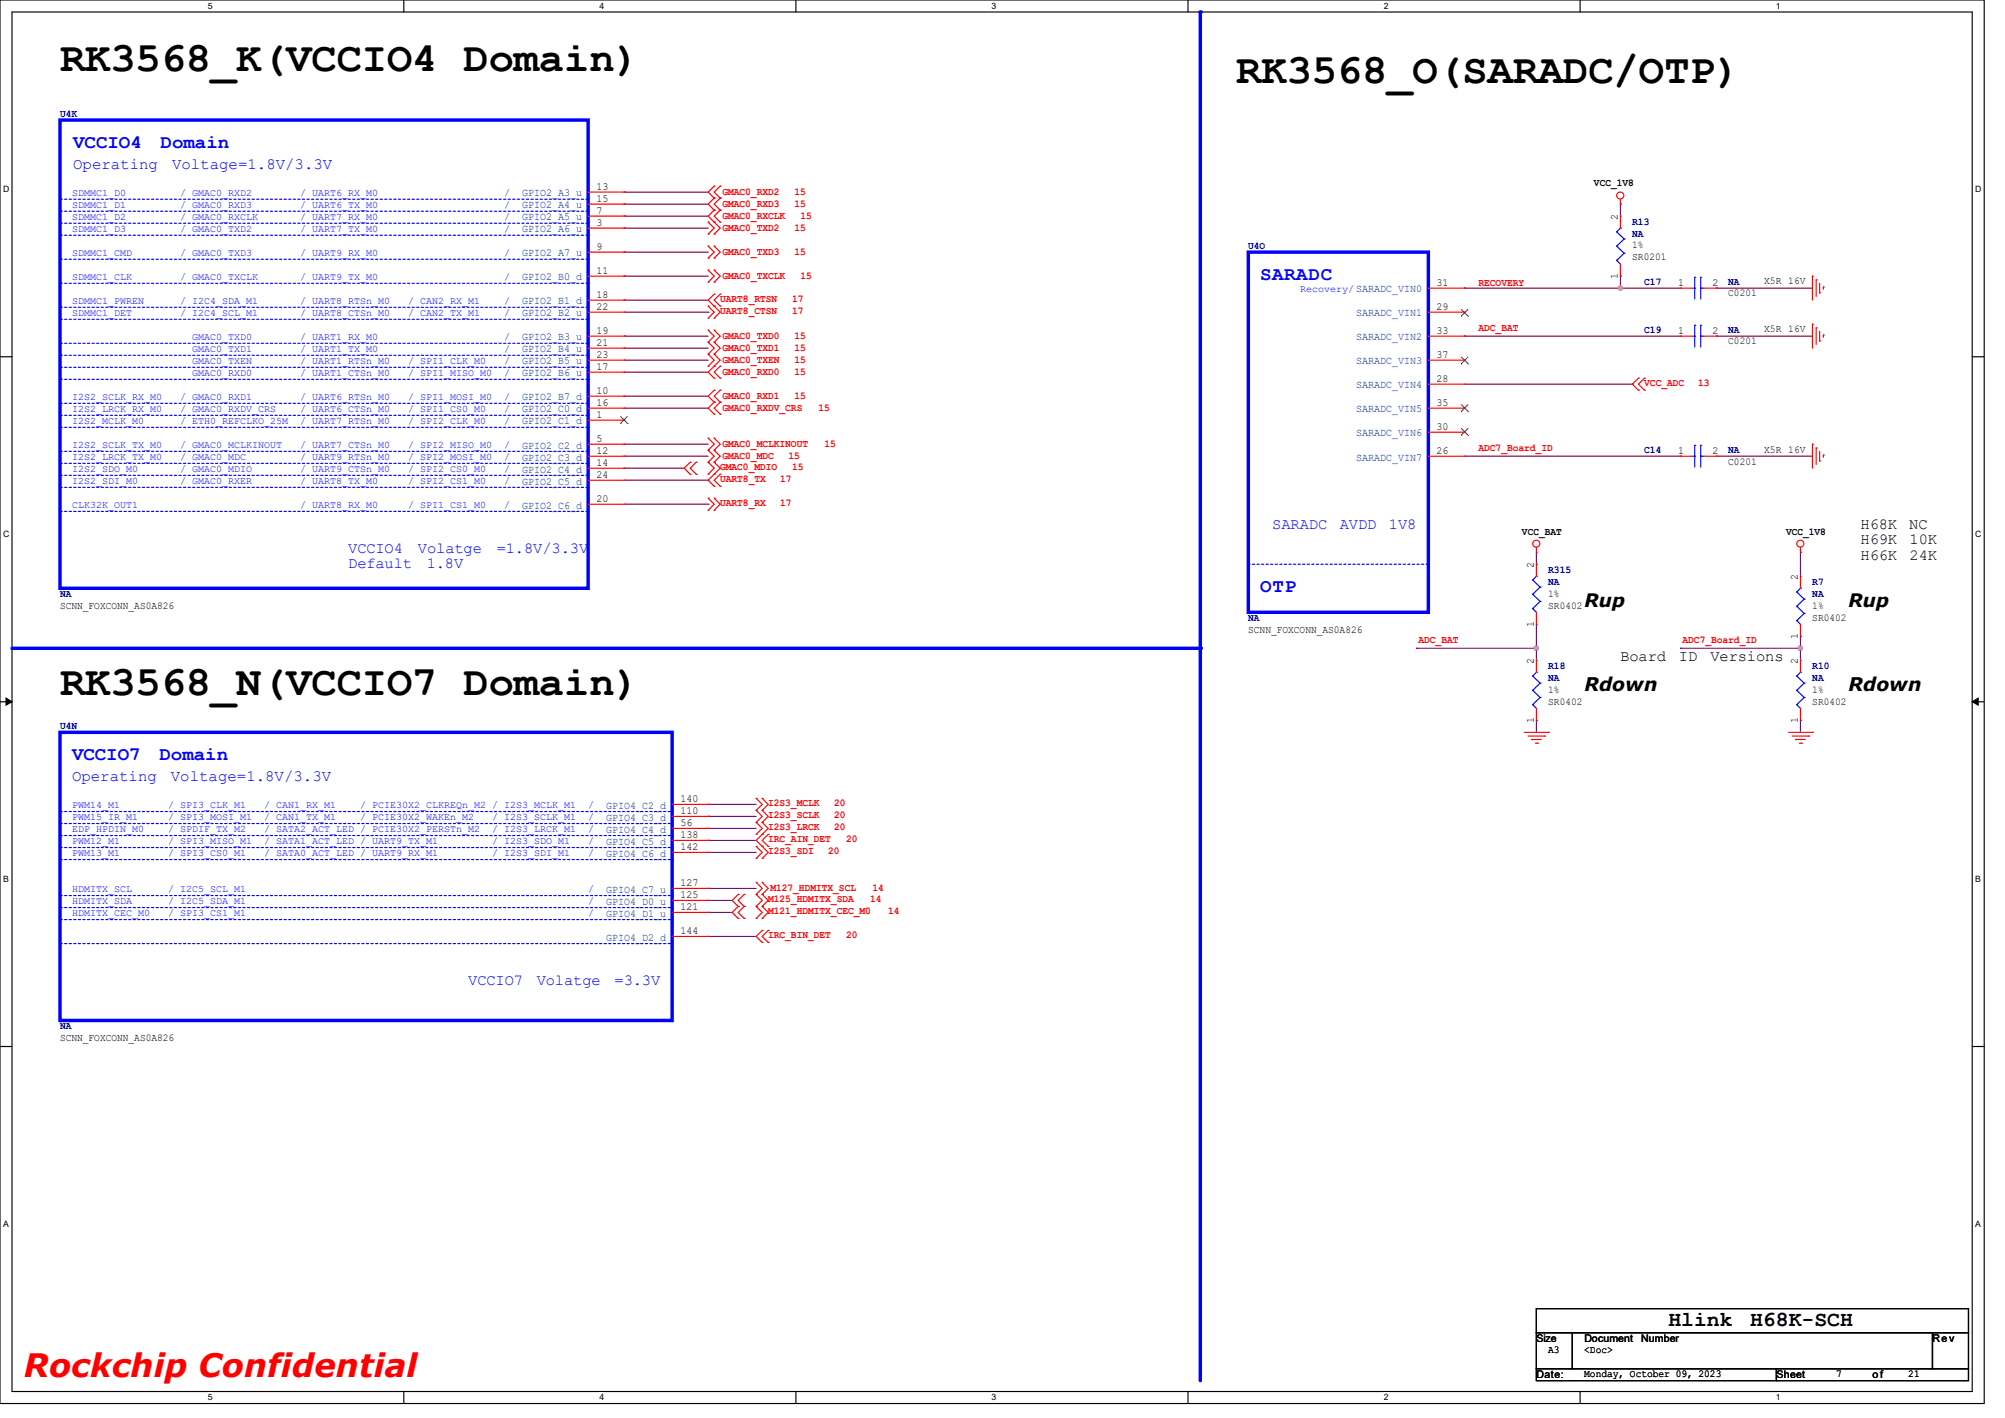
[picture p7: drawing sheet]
<svg xmlns="http://www.w3.org/2000/svg" width="297mm" height="210mm" viewBox="0 0 297 210" stroke-linecap="round" stroke-linejoin="round" font-family="sans-serif">
<path d="M0 0h293.9v207.9h-293.9zM1.8 1.8h290.3v204.3h-290.3z" fill="none" stroke="#000" stroke-width=".17"/>
<g fill="#fff">
<path d="M30.8 .2h.7v1.4h-.7z"/>
<path d="M30.8 206.2h.7v1.4h-.7z"/>
</g>
<path d="M59.8 0v1.8M59.8 206.1v1.8" fill="none" stroke="#000" stroke-width=".17"/>
<g fill="#fff">
<path d="M88.8 .2h.7v1.4h-.7z"/>
<path d="M88.8 206.2h.7v1.4h-.7z"/>
</g>
<path d="M117.9 0v1.8M117.9 206.1v1.8" fill="none" stroke="#000" stroke-width=".17"/>
<g fill="#fff">
<path d="M146.9 .2h.7v1.4h-.7z"/>
<path d="M146.9 206.2h.7v1.4h-.7z"/>
</g>
<path d="M176 0v1.8M176 206.1v1.8" fill="none" stroke="#000" stroke-width=".17"/>
<g fill="#fff">
<path d="M205 .2h.7v1.4h-.7z"/>
<path d="M205 206.2h.7v1.4h-.7z"/>
</g>
<path d="M234.1 0v1.8M234.1 206.1v1.8" fill="none" stroke="#000" stroke-width=".17"/>
<g fill="#fff">
<path d="M263.1 .2h.6v1.4h-.6z"/>
<path d="M263.1 206.2h.6v1.4h-.6z"/>
<path d="M.5 27.3h.9v1.4h-.9z"/>
<path d="M292.6 27.3h.9v1.4h-.9z"/>
<path d="M.5 78.4h.9v1.4h-.9z"/>
<path d="M292.6 78.4h.9v1.4h-.9z"/>
</g>
<path d="M0 52.8h1.8M292.1 52.8h1.8" fill="none" stroke="#000" stroke-width=".17"/>
<g fill="#fff">
<path d="M.5 129.5h.8v1.4h-.8z"/>
<path d="M292.6 129.5h.8v1.4h-.8z"/>
</g>
<path d="M0 103.9h1.8M292.1 103.9h1.8" fill="none" stroke="#000" stroke-width=".17"/>
<path d="M.9 103.4l.9 .5-.9 .5zM292.1 103.9l.9-.5v1z" fill="#000" stroke="#000" stroke-width=".15"/>
<g fill="#fff">
<path d="M.5 180.5h.8v1.4h-.8z"/>
<path d="M292.6 180.5h.8v1.4h-.8z"/>
</g>
<path d="M0 155h1.8M292.1 155h1.8" fill="none" stroke="#000" stroke-width=".17"/>
<path d="M1.8 96h176" fill="none" stroke="#00f" stroke-width=".51"/>
<circle cx="177.8" cy="96" r=".25" fill="#00f"/>
<path d="M177.8 1.8v94.2" fill="none" stroke="#00f" stroke-width=".51"/>
<circle cx="177.8" cy="1.8" r=".25" fill="#00f"/>
<path d="M177.8 96v108.5" fill="none" stroke="#00f" stroke-width=".51"/>
<circle cx="177.8" cy="96" r=".25" fill="#00f"/>
<g fill="none" stroke="#800040" stroke-width=".17">
<path d="M92.5 28.4h.1M92.5 30.2h.1M92.5 32h.1M92.5 37.3h.1M92.5 33.8h.1M92.5 28.4h12.4M92.5 30.2h12.4M92.5 32h12.4M92.5 37.3h12.4M92.5 33.8h12.4M240 30.2h.1M240 30.2v1.8"/>
<path d="M92.5 44.4h.1M92.5 49.8h.1M92.5 51.6h.1M92.5 53.3h.1M92.5 55.1h.1M92.5 58.7h.1M92.5 40.9h.1M92.5 44.4h12.4M92.5 46.2h12.4M92.5 49.8h12.4M92.5 51.6h12.4M92.5 53.3h12.4"/>
<path d="M92.5 55.1h12.4M92.5 58.7h12.4M92.5 40.9h12.4M104.9 46.2h.1M216.9 42.7h.1M216.9 49.8h.1M216.9 49.8h32M216.9 42.7h32M216.9 56.9h24.9M240 40.9h.1M240 42.7h.1M240 40.9v1.8"/>
<path d="M241.8 56.9h.1M254.3 49.8h.1M254.3 42.7h.1M254.3 49.8h14.2M254.3 42.7h14.2M92.5 67.6h.1M92.5 69.3h.1M92.5 60.5h.1M92.5 65.8h.1M92.5 74.7h12.4M92.5 71.1h12.4M92.5 67.6h12.4"/>
<path d="M92.5 69.3h8.8M92.5 60.5h12.4M92.5 65.8h12.4M104.9 74.7h.1M104.9 71.1h.1M216.9 67.6h32M248.9 67.6h.1M254.3 67.6h.1M254.3 67.6h14.2M209.8 96h.1M209.8 96h17.8M227.6 96h.1"/>
<path d="M227.6 83.6h.1M227.6 81.8v1.8M227.6 92.5v5.3M248.9 96h.1M248.9 96h17.8M266.7 96h.1M266.7 81.8h.1M266.7 94.2h.1M266.7 81.8v3.5M266.7 94.2v3.6M104.9 119.1h.1M104.9 119.1h7.1"/>
<path d="M227.6 106.7h.1M227.6 106.7v1.8M266.7 106.7h.1M266.7 106.7v1.8M104.9 135.1h.1M104.9 131.6h.1M104.9 133.3h.1M104.9 126.2h.1M104.9 122.7h.1M104.9 120.9h.1M104.9 124.5h.1M104.9 138.7h.1"/>
<path d="M104.9 135.1h3.6M104.9 131.6h7.1M104.9 133.3h3.6M104.9 126.2h7.1M104.9 122.7h7.1M104.9 120.9h7.1M104.9 124.5h7.1M104.9 138.7h7.1"/>
</g>
<g fill="#f0f" stroke="#f0f" stroke-width=".17">
<circle cx="240" cy="42.7" r=".32"/>
<circle cx="266.7" cy="96" r=".32"/>
<circle cx="227.6" cy="96" r=".32"/>
</g>
<g fill="none" stroke="#f00" stroke-width=".17">
<path d="M87.1 28.4h5.4M87.1 30.2h5.4M87.1 32h5.4M87.1 33.8h5.4M87.1 37.3h5.4M92.5 28.4h.1M92.5 30.2h.1M92.5 32h.1M92.5 33.8h.1M92.5 37.3h.1M104.9 34.7h.1M104.9 32.9h.1"/>
<path d="M104.9 38.2h.1M104.9 36.4h.1M104.9 32.9l.9 .9-.9 .9M104.9 36.4l.9 .9-.9 .9M105.8 27.6h.1M105.8 29.3h.1M105.8 31.1h.1M105.8 32.9h.1M105.8 34.7h.1M105.8 38.2h.1M105.8 36.4h.1M105.8 27.6l-.9 .8 .9 .9"/>
<path d="M105.8 29.3l-.9 .9 .9 .9M105.8 31.1l-.9 .9 1.8 1.8-.9 .9M105.8 36.4l.9 .9-.9 .9M106.7 29.3h.1M106.7 27.6h.1M106.7 31.1h.1M106.7 32.9h.1M106.7 27.6l-.9 .8 .9 .9M106.7 29.3l-.9 .9 .9 .9M106.7 31.1l-.9 .9 .9 .9M240 30.2h.1M240 32h.1"/>
<path d="M240 29.5v.7M240 32v1.8M240 39.1v1.8M87.1 49.8h5.4M87.1 40.9h5.4M87.1 44.4h5.4M87.1 46.2h5.4M87.1 51.6h5.4M87.1 53.3h5.4M87.1 55.1h5.4M87.1 58.7h5.4M92.5 40.9h.1"/>
<path d="M92.5 44.4h.1M92.5 46.2h.1M92.5 49.8h.1M92.5 51.6h.1M92.5 53.3h.1M92.5 55.1h.1M92.5 58.7h.1M104.9 45.3h.1M104.9 47.1h.1M104.9 41.8h.1M104.9 40h.1M104.9 50.7h.1"/>
<path d="M104.9 48.9h.1M104.9 52.5h.1M104.9 54.2h.1M104.9 45.3l.9 .9-.9 .9M104.9 40l.9 .9-.9 .9M104.9 48.9l.9 .9-.9 .9M104.9 50.7l.9 .9-.9 .9M104.9 52.5l.9 .8-.9 .9M105.8 45.3h.1M105.8 47.1h.1M105.8 43.6h.1M105.8 41.8h.1"/>
<path d="M105.8 40h.1M105.8 50.7h.1M105.8 48.9h.1M105.8 52.5h.1M105.8 54.2h.1M105.8 56h.1M105.8 57.8h.1M105.8 59.6h.1M105.8 43.6l-.9 .8 1.8 1.8-.9 .9M105.8 40l.9 .9-.9 .9M105.8 48.9l.9 .9-.9 .9M105.8 50.7l.9 .9-.9 .9"/>
<path d="M105.8 52.5l.9 .8-1.8 1.8 .9 .9M105.8 57.8l-.9 .9 .9 .9M105.8 59.6l-.9 .9 .9 .8M106.7 45.3h.1M106.7 43.6h.1M106.7 56h.1M106.7 54.2h.1M106.7 59.6h.1M106.7 57.8h.1M106.7 43.6l-.9 .8 .9 .9M106.7 54.2l-.9 .9 .9 .9M106.7 57.8l-.9 .9 .9 .9"/>
<path d="M106.7 59.6l-.9 .9 .9 .8M211.6 49.8h5.3M211.6 46.2h5.3M211.6 53.3h5.3M211.6 42.7h5.3M211.6 56.9h5.3M216.9 42.7h.1M216.9 46.2h.1M216.9 49.8h.1M216.9 53.3h.1M216.9 56.9h.1M240 40.9h.1"/>
<path d="M242.7 56h.1M242.7 57.8h.1M242.7 56l-.9 .9 .9 .9M243.6 57.8h.1M243.6 56h.1M243.6 56l-.9 .9 .9 .9M248.9 49.8h.1M248.9 42.7h.1M248.9 49.8h1.8M248.9 42.7h1.8M252.5 49.8h1.8M252.5 42.7h1.8"/>
<path d="M254.3 49.8h.1M254.3 42.7h.1M268.5 40.9h.1M268.5 48h.1M268.5 40.9v3.5M268.5 48v3.6M269 41.4h.1M269 48.6h.1M269 41.4v2.5M269 48.6v2.4M269.5 43.4h.1M269.5 50.5h.1"/>
<path d="M269.5 42v1.4M269.5 49.1v1.4M270.1 42.5h.1M270.1 49.6h.1M270.1 42.5v.3M270.1 49.6v.4M87.1 60.5h5.4M87.1 62.2h5.4M87.1 65.8h5.4M87.1 67.6h5.4M87.1 69.3h5.4M87.1 71.1h5.4"/>
<path d="M87.1 74.7h5.4M92.5 60.5h.1M92.5 62.2h.1M92.5 65.8h.1M92.5 67.6h.1M92.5 69.3h.1M92.5 71.1h.1M92.5 74.7h.1M102.2 68.5h.1M102.2 70.2h.1M102.2 68.5l-.9 .8 .9 .9M103.1 70.2h.1"/>
<path d="M103.1 68.5h.1M103.1 68.5l-.9 .8 .9 .9M104.9 73.8h.1M104.9 75.6h.1M104.9 66.7h.1M104.9 64.9h.1M104.9 68.5h.1M104.9 70.2h.1M104.9 73.8l.9 .9-.9 .9M104.9 64.9l.9 .9-.9 .9M104.9 66.7l.9 .9-.9 .9M104.9 68.5l.9 .8-.9 .9"/>
<path d="M105.8 72h.1M105.8 70.2h.1M105.8 73.8h.1M105.8 75.6h.1M105.8 61.3h.1M105.8 66.7h.1M105.8 64.9h.1M105.8 68.5h.1M105.8 68.5l.9 .8-1.8 1.8 .9 .9M105.8 73.8l.9 .9-.9 .9M105.8 64.9l.9 .9-.9 .9M105.8 66.7l.9 .9-.9 .9"/>
<path d="M106.7 70.2h.1M106.7 72h.1M106.7 61.3h.1M106.7 70.2l-.9 .9 .9 .9M211.6 60.5h5.3M211.6 67.6h5.3M211.6 64h5.3M216.9 60.5h.1M216.9 64h.1M216.9 67.6h.1M248.9 67.6h.1M248.9 67.6h1.8"/>
<path d="M252.5 67.6h1.8M254.3 67.6h.1M268.5 65.8h.1M268.5 65.8v3.5M269 66.3h.1M269 66.3v2.5M269.5 68.3h.1M269.5 66.8v1.5M270.1 67.4h.1M270.1 67.4v.3M227.6 81.8h.1M227.6 92.5h.1"/>
<path d="M227.6 83.6h.1M227.6 97.8h.1M227.6 81.1v.7M227.6 83.6v1.7M227.6 90.7v1.8M227.6 97.8v1.8M266.7 81.8h.1M266.7 94.2h.1M266.7 85.3h.1M266.7 97.8h.1M266.7 81.1v.7M266.7 85.3v1.8"/>
<path d="M266.7 92.5v1.7M266.7 97.8v1.8M99.6 119.1h5.3M104.9 119.1h.1M112 118.2h.1M112 118.2l.9 .9-.9 .9M112.9 118.2h.1M112.9 118.2l.9 .9-.9 .9M225.8 108.5h3.6M226.4 109h2.4M226.9 109.5h.1M226.9 109.5h1.4"/>
<path d="M227.4 110.1h.4M227.6 106.7h.1M227.6 104.9v1.8M227.8 110.1h.1M228.8 109h.1M229.4 108.5h.1M264.9 108.5h3.6M265.5 109h2.4M266 109.5h.1M266 109.5h1.4M266.5 110.1h.4M266.7 106.7h.1"/>
<path d="M266.7 104.9v1.8M266.9 110.1h.1M267.9 109h.1M268.5 108.5h.1M99.6 120.9h5.3M99.6 122.7h5.3M99.6 124.5h5.3M99.6 126.2h5.3M99.6 131.6h5.3M99.6 133.3h5.3M99.6 135.1h5.3M99.6 138.7h5.3"/>
<path d="M104.9 120.9h.1M104.9 122.7h.1M104.9 124.5h.1M104.9 126.2h.1M104.9 131.6h.1M104.9 133.3h.1M104.9 135.1h.1M104.9 138.7h.1M109.3 134.2h.1M109.3 136h.1M109.3 132.5h.1M109.3 134.2l-.8 .9 .8 .9"/>
<path d="M109.3 132.5l-.8 .8 .8 .9M110.2 136h.1M110.2 134.2h.1M110.2 132.5h.1M110.2 134.2l-.9 .9 .9 .9M110.2 132.5l-.9 .8 .9 .9M112 136h.1M112 134.2h.1M112 132.5h.1M112 130.7h.1M112 127.1h.1M112 125.3h.1"/>
<path d="M112 123.6h.1M112 121.8h.1M112 120h.1M112 130.7l.9 .9-.9 .9M112 134.2l.9 .9-.9 .9M112 132.5l.9 .8-.9 .9M112 125.3l.9 .9-.9 .9M112 121.8l.9 .9-.9 .9M112 120l.9 .9-.9 .9M112.9 136h.1M112.9 134.2h.1M112.9 132.5h.1"/>
<path d="M112.9 130.7h.1M112.9 127.1h.1M112.9 125.3h.1M112.9 123.6h.1M112.9 121.8h.1M112.9 120h.1M112.9 137.8h.1M112.9 139.6h.1M112.9 137.8l-.9 .9 .9 .9M112.9 134.2l.9 .9-.9 .9M112.9 130.7l.9 .9-.9 .9M112.9 132.5l.9 .8-.9 .9"/>
<path d="M112.9 121.8l.9 .9-1.8 1.8 1.8 1.7-.9 .9M112.9 120l.9 .9-.9 .9M113.8 125.3h.1M113.8 123.6h.1M113.8 139.6h.1M113.8 137.8h.1M113.8 137.8l-.9 .9 .9 .9M113.8 123.6l-.9 .9 .9 .8"/>
<circle cx="240" cy="29" r=".52"/>
<circle cx="227.6" cy="80.5" r=".52"/>
<circle cx="266.7" cy="80.5" r=".52"/>
</g>
<path d="M227.6 193.8h64v3.6h-64zM227.6 197.4h5.3v5.3h-5.3zM232.9 197.4h53.4v5.3h-53.4zM286.3 197.4h5.3v5.3h-5.3zM227.6 202.7h35.5v1.8h-35.5zM263.1 202.7h28.5v1.8h-28.5z" fill="none" stroke="#000" stroke-width=".17"/>
<g fill="none" stroke="#00f" stroke-width=".17">
<path d="M239.5 38.6h.1M239.5 36.4h.1M239.5 34.3h.1M239.5 38.6l.5 .5M239.5 36.4l1.1 1.1M239.5 34.3l1.1 1.1M240 33.8h.1M240 33.8l-.5 .5M240.6 37.5h.1M240.6 35.4h.1M240.6 37.5l-1.1 1.1M240.6 35.4l-1.1 1"/>
<path d="M250.7 49.8h.3M250.7 42.7h.3M251 49.8h.1M251 48.2h.1M251 42.7h.1M251 41.1h.1M251 41.1v3.2M251 48.2v3.2M251.9 48.2h.1M251.9 49.8h.1M251.9 41.1h.1M251.9 42.7h.1"/>
<path d="M251.9 49.8h.6M251.9 41.1v3.2M251.9 48.2v3.2M251.9 42.7h.6M250.7 67.6h.3M251 67.6h.1M251 66h.1M251 66v3.2M251.9 66h.1M251.9 67.6h.1M251.9 66v3.2M251.9 67.6h.6"/>
<path d="M227 90.1h.1M227 88h.1M227 85.9h.1M227 90.1l.6 .6M227 88l1.1 1.1M227 85.9l1.1 1.1M227.6 85.3h.1M227.6 99.6h.1M227.6 85.3l-.6 .6M227.6 99.6l-.6 .5M228.1 89.1h.1M228.1 87h.1"/>
<path d="M228.1 89.1l-1.1 1M228.1 87l-1.1 1M266.1 91.9h.1M266.1 89.8h.1M266.1 87.7h.1M266.1 91.9l.6 .6M266.1 89.8l1.2 1M266.1 87.7l1.2 1M266.7 87.1h.1M266.7 99.6h.1M266.7 87.1l-.6 .6M266.7 99.6l-.6 .5"/>
<path d="M267.3 90.8h.1M267.3 88.7h.1M267.3 90.8l-1.2 1.1M267.3 88.7l-1.2 1.1M227 104.4h.1M227 102.2h.1M227 100.1h.1M227 104.4l.6 .5M227 102.2l1.1 1.1M227 100.1l1.1 1.1M228.1 103.3h.1M228.1 101.2h.1"/>
<path d="M228.1 103.3l-1.1 1.1M228.1 101.2l-1.1 1M266.1 104.4h.1M266.1 102.2h.1M266.1 100.1h.1M266.1 104.4l.6 .5M266.1 102.2l1.2 1.1M266.1 100.1l1.2 1.1M267.3 103.3h.1M267.3 101.2h.1M267.3 103.3l-1.2 1.1M267.3 101.2l-1.2 1"/>
</g>
<g fill="none" stroke="#00f" stroke-width=".17" stroke-dasharray=".3 .3">
<path d="M8.9 34.8h78.2M8.9 29.5h78.2M8.9 31.3h78.2M8.9 38.4h78.2M8.9 33.1h78.2M87.1 34.8h.1M87.1 29.5h.1M87.1 31.3h.1M87.1 38.4h.1M87.1 33.1h.1M8.9 52.6h78.2M8.9 54.4h78.2"/>
<path d="M8.9 50.8h78.2M8.9 45.5h78.2M8.9 56.2h78.2M8.9 47.3h78.2M8.9 42h78.2M8.9 59.7h78.2M87.1 52.6h.1M87.1 54.4h.1M87.1 50.8h.1M87.1 45.5h.1M87.1 56.2h.1M87.1 47.3h.1"/>
<path d="M87.1 42h.1M87.1 59.7h.1M8.9 63.3h78.2M8.9 61.5h78.2M8.9 70.4h78.2M8.9 75.7h78.2M8.9 68.6h78.2M8.9 72.2h78.2M8.9 66.8h78.2M87.1 63.3h.1M87.1 61.5h.1M87.1 70.4h.1"/>
<path d="M87.1 75.7h.1M87.1 68.6h.1M87.1 72.2h.1M87.1 66.8h.1M184.9 83.6h.1M211.6 83.6h-26.7M8.9 122h90.7M8.9 134.4h90.7M8.9 125.5h90.7M8.9 136.2h90.7M8.9 127.3h90.7M8.9 139.7h90.7"/>
<path d="M8.9 120.2h90.7M8.9 123.7h90.7M8.9 132.6h90.7M99.6 122h.1M99.6 134.4h.1M99.6 125.5h.1M99.6 136.2h.1M99.6 127.3h.1M99.6 139.7h.1M99.6 120.2h.1M99.6 123.7h.1M99.6 132.6h.1"/>
</g>
<path d="M8.9 17.8h78.2v69.3h-78.2zM184.9 37.3h26.7v53.4h-26.7zM8.9 108.5h90.7v42.6h-90.7z" fill="none" stroke="#00f" stroke-width=".51"/>
<g fill="none" stroke="#804000" stroke-width=".15">
<path d="M216.4 46.8h.1M216.4 53.9h.1M216.4 45.8l1.1 1M216.4 52.8l1.1 1.1M216.4 59.9l1.1 1.1M217.5 46.8h.1M217.5 53.9h.1M217.5 45.8l-1.1 1M217.5 52.8l-1.1 1.1M217.5 59.9l-1.1 1.1M91.9 62.7h.1M91.9 61.7l1.1 1"/>
<path d="M93 62.7h.1M93 61.7l-1.1 1M216.4 61h.1M216.4 64.5h.1M216.4 63.4l1.1 1.1M217.5 61h.1M217.5 64.5h.1M217.5 63.4l-1.1 1.1"/>
</g>
<g font-size="6.2">
<text x="8.9" y="10.5">RK3568_K(VCCIO4 Domain)</text>
<text x="183.1" y="12.3">RK3568_O(SARADC/OTP)</text>
<text x="8.9" y="103">RK3568_N(VCCIO7 Domain)</text>
</g>
<text font-size="4.8" fill="#f00" x="3.6" y="204">Rockchip Confidential</text>
<g font-size="3.2">
<text x="247.1" y="196.4">Hlink</text>
<text x="259.2" y="196.4">H68K-SCH</text>
</g>
<g font-size="2.8" fill="#00f">
<text x="10.8" y="21.9">VCCIO4</text>
<text x="23.8" y="21.9">Domain</text>
<text x="186.7" y="41.5">SARADC</text>
<text x="186.7" y="87.7">OTP</text>
<text x="10.7" y="112.6">VCCIO7</text>
<text x="23.6" y="112.6">Domain</text>
</g>
<g font-size="2.8">
<text x="234.7" y="89.9">Rup</text>
<text x="273.8" y="89.9">Rup</text>
<text x="234.7" y="102.4">Rdown</text>
<text x="273.8" y="102.4">Rdown</text>
</g>
<g font-size="2.3" fill="#00f">
<text x="10.8" y="25">Operating</text>
<text x="25.5" y="25">Voltage=1.8V/3.3V</text>
<text x="51.6" y="81.9">VCCIO4</text>
<text x="61.9" y="81.9">Volatge</text>
<text x="73.6" y="81.9">=1.8V/3.3V</text>
<text x="188.5" y="78.3">SARADC</text>
<text x="198.5" y="78.3">AVDD</text>
<text x="205.7" y="78.3">1V8</text>
<text x="51.6" y="84.2">Default</text>
<text x="63.2" y="84.2">1.8V</text>
<text x="10.7" y="115.7">Operating</text>
<text x="25.3" y="115.7">Voltage=1.8V/3.3V</text>
<text x="69.3" y="145.9">VCCIO7</text>
<text x="79.5" y="145.9">Volatge</text>
<text x="91" y="145.9">=3.3V</text>
</g>
<g font-size="2.3">
<text x="275.6" y="78.3">H68K</text>
<text x="275.6" y="80.6">H69K</text>
<text x="275.6" y="82.9">H66K</text>
<text x="282.8" y="78.3">NC</text>
<text x="282.9" y="80.6">10K</text>
<text x="282.9" y="82.9">24K</text>
<text x="240" y="97.9">Board</text>
<text x="248.7" y="97.9">ID</text>
<text x="253.4" y="97.9">Versions</text>
</g>
<g font-size="1.6" fill="#000080">
<text x="8.9" y="17.3">U4K</text>
<text x="241.8" y="33.3">R13</text>
<text x="241.8" y="35.1">NA</text>
<text x="184.9" y="36.8">U4O</text>
<text x="243.6" y="42.2">C17</text>
<text x="256" y="42.2">NA</text>
<text x="243.6" y="49.3">C19</text>
<text x="256" y="49.3">NA</text>
<text x="243.6" y="67.1">C14</text>
<text x="256" y="67.1">NA</text>
<text x="8.9" y="88.4">NA</text>
<text x="229.3" y="84.8">R315</text>
<text x="229.3" y="86.6">NA</text>
<text x="268.5" y="86.6">R7</text>
<text x="268.5" y="88.4">NA</text>
<text x="184.9" y="91.9">NA</text>
<text x="229.3" y="99.1">R18</text>
<text x="229.3" y="100.8">NA</text>
<text x="268.5" y="99.1">R10</text>
<text x="268.5" y="100.8">NA</text>
<text x="8.9" y="108">U4N</text>
<text x="8.9" y="152.4">NA</text>
</g>
<g font-size="1.6" fill="#004080">
<text x="77.3" y="29.1">GPIO2_A3_u</text>
<text x="77.3" y="30.9">GPIO2_A4_u</text>
<text x="77.3" y="32.6">GPIO2_A5_u</text>
<text x="77.3" y="34.4">GPIO2_A6_u</text>
<text x="77.3" y="38">GPIO2_A7_u</text>
<text x="77.3" y="41.5">GPIO2_B0_d</text>
<text x="77.3" y="45.1">GPIO2_B1_d</text>
<text x="77.3" y="46.9">GPIO2_B2_u</text>
<text x="200.9" y="46.9">SARADC_VIN1</text>
<text x="77.3" y="50.4">GPIO2_B3_u</text>
<text x="77.3" y="52.2">GPIO2_B4_u</text>
<text x="77.3" y="54">GPIO2_B5_u</text>
<text x="200.9" y="50.4">SARADC_VIN2</text>
<text x="200.9" y="54">SARADC_VIN3</text>
<text x="77.3" y="55.8">GPIO2_B6_u</text>
<text x="77.3" y="59.3">GPIO2_B7_d</text>
<text x="200.9" y="57.5">SARADC_VIN4</text>
<text x="77.3" y="61.1">GPIO2_C0_d</text>
<text x="77.3" y="62.9">GPIO2_C1_d</text>
<text x="200.9" y="61.1">SARADC_VIN5</text>
<text x="200.9" y="64.6">SARADC_VIN6</text>
<text x="77.3" y="66.4">GPIO2_C2_d</text>
<text x="77.3" y="68.2">GPIO2_C3_d</text>
<text x="77.3" y="70">GPIO2_C4_d</text>
<text x="77.3" y="71.8">GPIO2_C5_d</text>
<text x="200.9" y="68.2">SARADC_VIN7</text>
<text x="77.3" y="75.3">GPIO2_C6_d</text>
<text x="89.8" y="119.8">GPIO4_C2_d</text>
<text x="89.8" y="121.5">GPIO4_C3_d</text>
<text x="89.8" y="123.3">GPIO4_C4_d</text>
<text x="89.8" y="125.1">GPIO4_C5_d</text>
<text x="89.8" y="126.9">GPIO4_C6_d</text>
<text x="89.8" y="132.2">GPIO4_C7_u</text>
<text x="89.8" y="134">GPIO4_D0_u</text>
<text x="89.8" y="135.8">GPIO4_D1_u</text>
<text x="89.8" y="139.3">GPIO4_D2_d</text>
</g>
<g font-size="1.6">
<text x="88.3" y="28.1">13</text>
<text x="88.3" y="29.8">15</text>
<text x="236.1" y="27.6">VCC_1V8</text>
<text x="88.3" y="31.6">7</text>
<text x="88.3" y="33.4">3</text>
<text x="239.6" y="32.6" transform="rotate(-90 239.6 32.6)">2</text>
<text x="88.3" y="37">9</text>
<text x="88.3" y="40.5">11</text>
<text x="239.6" y="41.2" transform="rotate(-90 239.6 41.2)">1</text>
<text x="241.8" y="38.6">SR0201</text>
<text x="241.8" y="36.8">1%</text>
<text x="88.3" y="44.1">18</text>
<text x="88.3" y="45.8">22</text>
<text x="212.8" y="42.3">31</text>
<text x="212.8" y="45.8">29</text>
<text x="248.6" y="42.3">1</text>
<text x="253.7" y="42.3">2</text>
<text x="256" y="43.9">C0201</text>
<text x="261.3" y="42.1">X5R 16V</text>
<text x="88.3" y="49.4">19</text>
<text x="88.3" y="51.2">21</text>
<text x="88.3" y="53">23</text>
<text x="212.8" y="49.4">33</text>
<text x="212.8" y="53">37</text>
<text x="248.6" y="49.4">1</text>
<text x="253.7" y="49.4">2</text>
<text x="256" y="51">C0201</text>
<text x="261.3" y="49.2">X5R 16V</text>
<text x="88.3" y="54.7">17</text>
<text x="88.3" y="58.3">10</text>
<text x="212.8" y="56.5">28</text>
<text x="88.3" y="60.1">16</text>
<text x="88.3" y="61.8">1</text>
<text x="88.3" y="65.4">5</text>
<text x="212.8" y="60.1">35</text>
<text x="212.8" y="63.6">30</text>
<text x="88.3" y="67.2">12</text>
<text x="88.3" y="69">14</text>
<text x="88.3" y="70.7">24</text>
<text x="212.8" y="67.2">26</text>
<text x="248.6" y="67.2">1</text>
<text x="253.7" y="67.2">2</text>
<text x="256" y="68.8">C0201</text>
<text x="261.3" y="67">X5R 16V</text>
<text x="88.3" y="74.3">20</text>
<text x="225.4" y="79.2">VCC_BAT</text>
<text x="264.6" y="79.2">VCC_1V8</text>
<text x="227.2" y="84.1" transform="rotate(-90 227.2 84.1)">2</text>
<text x="229.3" y="88.3">1%</text>
<text x="266.3" y="85.9" transform="rotate(-90 266.3 85.9)">2</text>
<text x="8.9" y="90.1">SCNN_FOXCONN_AS0A826</text>
<text x="184.9" y="93.7">SCNN_FOXCONN_AS0A826</text>
<text x="227.2" y="92.8" transform="rotate(-90 227.2 92.8)">1</text>
<text x="229.3" y="90.1">SR0402</text>
<text x="266.3" y="94.6" transform="rotate(-90 266.3 94.6)">1</text>
<text x="268.5" y="91.9">SR0402</text>
<text x="268.5" y="90.1">1%</text>
<text x="227.2" y="98.3" transform="rotate(-90 227.2 98.3)">2</text>
<text x="266.3" y="98.3" transform="rotate(-90 266.3 98.3)">2</text>
<text x="227.2" y="107" transform="rotate(-90 227.2 107)">1</text>
<text x="229.3" y="104.4">SR0402</text>
<text x="229.3" y="102.6">1%</text>
<text x="266.3" y="107" transform="rotate(-90 266.3 107)">1</text>
<text x="268.5" y="104.4">SR0402</text>
<text x="268.5" y="102.6">1%</text>
<text x="100.8" y="118.7">140</text>
<text x="100.8" y="120.5">110</text>
<text x="100.8" y="122.3">56</text>
<text x="100.8" y="124.1">138</text>
<text x="100.8" y="125.9">142</text>
<text x="100.8" y="131.2">127</text>
<text x="100.8" y="133">125</text>
<text x="100.8" y="134.7">121</text>
<text x="100.8" y="138.3">144</text>
<text x="8.9" y="154.1">SCNN_FOXCONN_AS0A826</text>
<text x="227.6" y="198.8">Size</text>
<text x="229.3" y="200.4">A3</text>
<text x="234.7" y="203.9">Monday, October 09, 2023</text>
<text x="234.7" y="200.4">&lt;Doc&gt;</text>
<text x="234.7" y="198.8">Document</text>
<text x="243.1" y="198.8">Number</text>
<text x="272" y="203.9">7</text>
<text x="282.7" y="203.9">21</text>
<text x="286.3" y="198.8">Rev</text>
<text x="227.6" y="204.1">Date:</text>
<text x="263.1" y="204.1">Sheet</text>
<text x="277.4" y="204.1">o f</text>
</g>
<g font-size="1.6" fill="#f00">
<text x="107" y="28.8">GMAC0_RXD2</text>
<text x="117.7" y="28.8">15</text>
<text x="107" y="30.6">GMAC0_RXD3</text>
<text x="107" y="32.4">GMAC0_RXCLK</text>
<text x="107" y="34.2">GMAC0_TXD2</text>
<text x="117.7" y="30.6">15</text>
<text x="117.7" y="34.2">15</text>
<text x="118.6" y="32.4">15</text>
<text x="107" y="37.7">GMAC0_TXD3</text>
<text x="107" y="41.3">GMAC0_TXCLK</text>
<text x="117.7" y="37.7">15</text>
<text x="118.6" y="41.3">15</text>
<text x="106.7" y="46.4">UART8_CTSN</text>
<text x="106.7" y="44.7">UART8_RTSN</text>
<text x="117.3" y="46.4">17</text>
<text x="117.3" y="44.7">17</text>
<text x="219" y="42.3">RECOVERY</text>
<text x="107" y="50.2">GMAC0_TXD0</text>
<text x="107" y="51.9">GMAC0_TXD1</text>
<text x="107" y="53.7">GMAC0_TXEN</text>
<text x="117.7" y="50.2">15</text>
<text x="117.7" y="51.9">15</text>
<text x="117.7" y="53.7">15</text>
<text x="219" y="49">ADC_BAT</text>
<text x="107" y="55.5">GMAC0_RXD0</text>
<text x="107" y="59.1">GMAC0_RXD1</text>
<text x="117.7" y="55.5">15</text>
<text x="117.7" y="59.1">15</text>
<text x="243.6" y="57.1">VCC_ADC</text>
<text x="251.6" y="57.1">13</text>
<text x="107" y="60.8">GMAC0_RXDV_CRS</text>
<text x="121.2" y="60.8">15</text>
<text x="106.7" y="71.3">UART8_TX</text>
<text x="106.7" y="69.6">GMAC0_MDIO</text>
<text x="107" y="66.2">GMAC0_MCLKINOUT</text>
<text x="107" y="67.9">GMAC0_MDC</text>
<text x="115.6" y="71.3">17</text>
<text x="116.8" y="67.9">15</text>
<text x="117.3" y="69.6">15</text>
<text x="122.1" y="66.2">15</text>
<text x="219" y="66.8">ADC7_Board_ID</text>
<text x="106.7" y="74.9">UART8_RX</text>
<text x="115.6" y="74.9">17</text>
<text x="210.1" y="95.3">ADC_BAT</text>
<text x="249.2" y="95.3">ADC7_Board_ID</text>
<text x="113.8" y="119.3">I2S3_MCLK</text>
<text x="123.6" y="119.3">20</text>
<text x="113.8" y="122.9">I2S3_LRCK</text>
<text x="113.8" y="121.1">I2S3_SCLK</text>
<text x="113.8" y="124.7">IRC_AIN_DET</text>
<text x="123.6" y="122.9">20</text>
<text x="123.6" y="121.1">20</text>
<text x="125.3" y="124.7">20</text>
<text x="113.8" y="126.5">I2S3_SDI</text>
<text x="114.1" y="132">M127_HDMITX_SCL</text>
<text x="122.7" y="126.5">20</text>
<text x="129.2" y="132">14</text>
<text x="113.8" y="135.3">M121_HDMITX_CEC_M0</text>
<text x="113.8" y="133.6">M125_HDMITX_SDA</text>
<text x="128.9" y="133.6">14</text>
<text x="131.6" y="135.3">14</text>
<text x="113.8" y="138.9">IRC_BIN_DET</text>
<text x="125.3" y="138.9">20</text>
</g>
<g font-size="1.5" fill="#00f">
<text x="10.7" y="29">SDMMC1_D0</text>
<text x="26.7" y="29">/ GMAC0_RXD2</text>
<text x="44.4" y="29">/ UART6_RX_M0</text>
<text x="74.7" y="29">/</text>
<text x="10.7" y="34.3">SDMMC1_D3</text>
<text x="10.7" y="30.7">SDMMC1_D1</text>
<text x="10.7" y="32.5">SDMMC1_D2</text>
<text x="26.7" y="30.7">/ GMAC0_RXD3</text>
<text x="26.7" y="34.3">/ GMAC0_TXD2</text>
<text x="26.7" y="32.5">/ GMAC0_RXCLK</text>
<text x="44.4" y="32.5">/ UART7_RX_M0</text>
<text x="44.4" y="34.3">/ UART7_TX_M0</text>
<text x="44.4" y="30.7">/ UART6_TX_M0</text>
<text x="74.7" y="34.3">/</text>
<text x="74.7" y="30.7">/</text>
<text x="74.7" y="32.5">/</text>
<text x="10.7" y="37.8">SDMMC1_CMD</text>
<text x="10.7" y="41.4">SDMMC1_CLK</text>
<text x="26.7" y="41.4">/ GMAC0_TXCLK</text>
<text x="26.7" y="37.8">/ GMAC0_TXD3</text>
<text x="44.4" y="37.8">/ UART9_RX_M0</text>
<text x="44.4" y="41.4">/ UART9_TX_M0</text>
<text x="74.7" y="41.4">/</text>
<text x="74.7" y="37.8">/</text>
<text x="10.7" y="45">SDMMC1_PWREN</text>
<text x="10.7" y="46.7">SDMMC1_DET</text>
<text x="26.7" y="45">/ I2C4_SDA_M1</text>
<text x="26.7" y="46.7">/ I2C4_SCL_M1</text>
<text x="44.4" y="46.7">/ UART8_CTSn_M0</text>
<text x="44.4" y="45">/ UART8_RTSn_M0</text>
<text x="60.5" y="46.7">/ CAN2_TX_M1</text>
<text x="60.5" y="45">/ CAN2_RX_M1</text>
<text x="74.7" y="46.7">/</text>
<text x="74.7" y="45">/</text>
<text x="192.6" y="43.2">Recovery/ SARADC_VIN0</text>
<text x="28.4" y="50.3">GMAC0_TXD0</text>
<text x="28.4" y="52.1">GMAC0_TXD1</text>
<text x="28.4" y="53.8">GMAC0_TXEN</text>
<text x="44.4" y="52.1">/ UART1_TX_M0</text>
<text x="44.4" y="50.3">/ UART1_RX_M0</text>
<text x="44.4" y="53.8">/ UART1_RTSn_M0</text>
<text x="60.5" y="53.8">/ SPI1_CLK_M0</text>
<text x="74.7" y="50.3">/</text>
<text x="74.7" y="53.8">/</text>
<text x="74.7" y="52.1">/</text>
<text x="10.7" y="59.2">I2S2_SCLK_RX_M0</text>
<text x="26.7" y="59.2">/ GMAC0_RXD1</text>
<text x="28.4" y="55.6">GMAC0_RXD0</text>
<text x="44.4" y="55.6">/ UART1_CTSn_M0</text>
<text x="44.4" y="59.2">/ UART6_RTSn_M0</text>
<text x="60.5" y="59.2">/ SPI1_MOSI_M0</text>
<text x="60.5" y="55.6">/ SPI1_MISO_M0</text>
<text x="74.7" y="55.6">/</text>
<text x="74.7" y="59.2">/</text>
<text x="10.7" y="61">I2S2_LRCK_RX_M0</text>
<text x="10.7" y="62.7">I2S2_MCLK_M0</text>
<text x="26.7" y="62.7">/ ETH0_REFCLKO_25M</text>
<text x="26.7" y="61">/ GMAC0_RXDV_CRS</text>
<text x="44.4" y="62.7">/ UART7_RTSn_M0</text>
<text x="44.4" y="61">/ UART6_CTSn_M0</text>
<text x="60.5" y="62.7">/ SPI2_CLK_M0</text>
<text x="60.5" y="61">/ SPI1_CS0_M0</text>
<text x="74.7" y="62.7">/</text>
<text x="74.7" y="61">/</text>
<text x="10.7" y="71.6">I2S2_SDI_M0</text>
<text x="10.7" y="66.3">I2S2_SCLK_TX_M0</text>
<text x="10.7" y="69.9">I2S2_SDO_M0</text>
<text x="10.7" y="68.1">I2S2_LRCK_TX_M0</text>
<text x="26.7" y="69.9">/ GMAC0_MDIO</text>
<text x="26.7" y="71.6">/ GMAC0_RXER</text>
<text x="26.7" y="68.1">/ GMAC0_MDC</text>
<text x="26.7" y="66.3">/ GMAC0_MCLKINOUT</text>
<text x="44.4" y="66.3">/ UART7_CTSn_M0</text>
<text x="44.4" y="71.6">/ UART8_TX_M0</text>
<text x="44.4" y="68.1">/ UART9_RTSn_M0</text>
<text x="44.4" y="69.9">/ UART9_CTSn_M0</text>
<text x="60.5" y="71.6">/ SPI2_CS1_M0</text>
<text x="60.5" y="68.1">/ SPI2_MOSI_M0</text>
<text x="60.5" y="69.9">/ SPI2_CS0_M0</text>
<text x="60.5" y="66.3">/ SPI2_MISO_M0</text>
<text x="74.7" y="69.9">/</text>
<text x="74.7" y="71.6">/</text>
<text x="74.7" y="68.1">/</text>
<text x="74.7" y="66.3">/</text>
<text x="10.7" y="75.2">CLK32K_OUT1</text>
<text x="44.4" y="75.2">/ UART8_RX_M0</text>
<text x="60.5" y="75.2">/ SPI1_CS1_M0</text>
<text x="74.7" y="75.2">/</text>
<text x="10.7" y="119.6">PWM14_M1</text>
<text x="24.9" y="119.6">/ SPI3_CLK_M1</text>
<text x="39.1" y="119.6">/ CAN1_RX_M1</text>
<text x="53.3" y="119.6">/ PCIE30X2_CLKREQn_M2 / I2S3_MCLK_M1</text>
<text x="87.1" y="119.6">/</text>
<text x="10.7" y="125">PWM12_M1</text>
<text x="10.7" y="123.2">EDP_HPDIN_M0</text>
<text x="10.7" y="121.4">PWM15_IR_M1</text>
<text x="24.9" y="125">/ SPI3_MISO_M1</text>
<text x="24.9" y="121.4">/ SPI3_MOSI_M1</text>
<text x="24.9" y="123.2">/ SPDIF_TX_M2</text>
<text x="39.1" y="123.2">/ SATA2_ACT_LED / PCIE30X2_PERSTn_M2</text>
<text x="39.1" y="121.4">/ CAN1_TX_M1</text>
<text x="39.1" y="125">/ SATA1_ACT_LED / UART9_TX_M1</text>
<text x="53.3" y="121.4">/ PCIE30X2_WAKEn_M2</text>
<text x="72.9" y="121.4">/ I2S3_SCLK_M1</text>
<text x="72.9" y="125">/ I2S3_SDO_M1</text>
<text x="72.9" y="123.2">/ I2S3_LRCK_M1</text>
<text x="87.1" y="125">/</text>
<text x="87.1" y="121.4">/</text>
<text x="87.1" y="123.2">/</text>
<text x="10.7" y="126.7">PWM13_M1</text>
<text x="24.9" y="126.7">/ SPI3_CS0_M1</text>
<text x="39.1" y="126.7">/ SATA0_ACT_LED / UART9_RX_M1</text>
<text x="72.9" y="126.7">/ I2S3_SDI_M1</text>
<text x="87.1" y="126.7">/</text>
<text x="10.7" y="133.9">HDMITX_SDA</text>
<text x="10.7" y="135.6">HDMITX_CEC_M0</text>
<text x="10.7" y="132.1">HDMITX_SCL</text>
<text x="24.9" y="132.1">/ I2C5_SCL_M1</text>
<text x="24.9" y="135.6">/ SPI3_CS1_M1</text>
<text x="24.9" y="133.9">/ I2C5_SDA_M1</text>
<text x="87.1" y="135.6">/</text>
<text x="87.1" y="133.9">/</text>
<text x="87.1" y="132.1">/</text>
</g>
<g font-size="1.3">
<text x="30.8" y="1.3">5</text>
<text x="88.8" y="1.3">4</text>
<text x="146.9" y="1.3">3</text>
<text x="205" y="1.3">2</text>
<text x="263.1" y="1.3">1</text>
<text x=".5" y="28.4">D</text>
<text x="292.6" y="28.4">D</text>
<text x=".5" y="79.5">C</text>
<text x="292.6" y="79.5">C</text>
<text x=".5" y="130.6">B</text>
<text x="292.6" y="130.6">B</text>
<text x=".5" y="181.7">A</text>
<text x="292.6" y="181.7">A</text>
<text x="30.8" y="207.4">5</text>
<text x="88.8" y="207.4">4</text>
<text x="146.9" y="207.4">3</text>
<text x="205" y="207.4">2</text>
<text x="263.1" y="207.4">1</text>
</g>
</svg>
